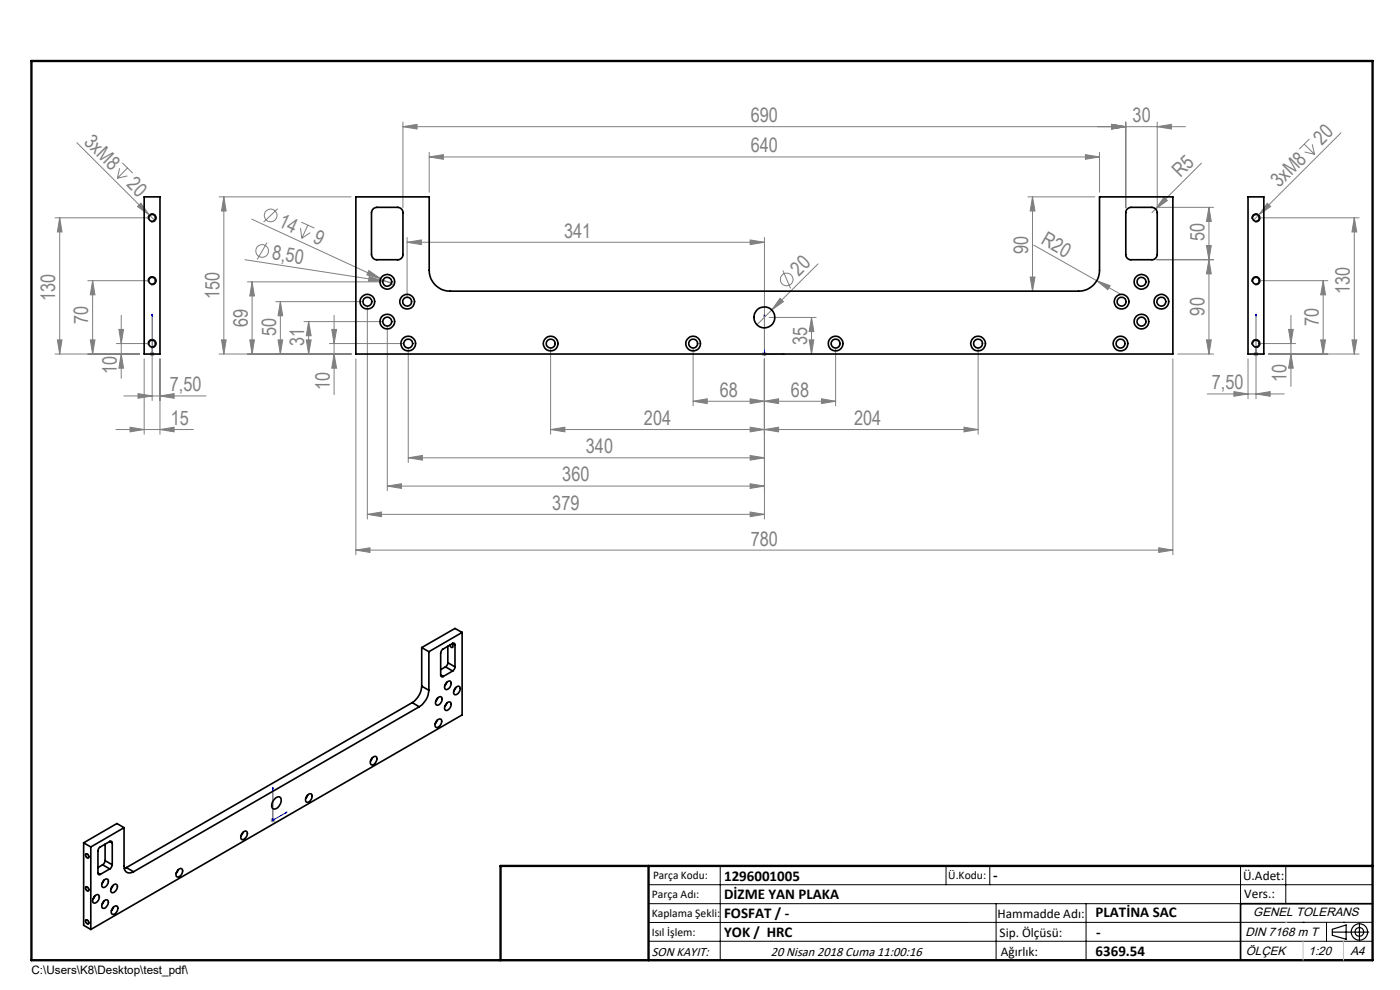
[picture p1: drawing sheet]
<svg xmlns="http://www.w3.org/2000/svg" width="297mm" height="210mm" viewBox="0 0 297 210" stroke-linecap="round" stroke-linejoin="round" font-family="sans-serif">
<g fill="none" stroke="#808080" stroke-width=".21">
<path d="M16.3 30.3l16.6 16.5M25.4 35.7l-.5 2.1M26 34.6l2.2 2.1M27 37.3l-2.1 .5M27.1 35.6l-2.2 2.2M85.5 26.9l3-.5v1zM85.5 26.9h166M85.5 25.9v18.2M91.1 33.3l3-.5v1zM91.1 32.3v8.5M91.1 33.3h142.2M230.3 32.8l3 .5-3 .5z"/>
<path d="M233.3 32.3v8.5M235.8 26.4l3 .5-3 .5zM238.8 25.9v18.2M245.5 26.9l3-.5v1zM245.5 25.9v18.2M254.9 34.6l-10.5 10.5M276.7 30.6l2.2 2.1M276.8 32.2l2.1 .5M277.8 29.5l-2.2 2.1M278.4 30.6l.5 2.1M284.5 28.2l-17.4 17.4M11.7 46.2h19.6"/>
<path d="M12.7 46.2v28.9M12.7 46.2l.5 3h-1zM18.6 59.5h12.7M19.6 59.5v15.6M19.6 59.5l.5 3h-.9zM29.2 43.8l.7-.7 1.7 2.5zM46.5 41.8h28M47.5 41.8l.5 3h-1zM47.5 41.8v33.3M52 55.1l29.2 4.5M52.5 59.8h28.6M53.4 46.5l30.2 13.9"/>
<path d="M53.5 59.8l.5 3h-1zM53.5 59.8v15.3M56.7 51.5l-2.1 3.5M58.9 44.3l-3 2.8M63.7 48.4l.3 2.1M63.9 47.1l2.8 1.3M65.3 47.8l-1.3 2.7M65.8 49.3l-1.8 1.2M78.2 57.4l2.6 1.7-3-.8zM78.3 58.7l2.9 .9h-3zM81.2 59.6l1.9 .3M86.4 51.4l3-.5v1z"/>
<path d="M86.4 50.4v12.6M86.4 51.4h75.8M159.1 50.9l3.1 .5-3.1 .5zM162.2 50.4v23.7M166.1 57.4l1.6 3.8M173.5 56l-12.9 12.9M218.1 41.8h14.2M218.5 58.8h1.1l-.6 3zM219 41.8l.6 3h-1.1zM219 41.8v20M219.3 52l18.6 10.5M232.7 59.5l2.8 1.1-.5 .8z"/>
<path d="M245.4 55.1h12.1M245.4 44h12.1M246.9 41.8l.8 .7-2.6 1.8zM255.9 52.1h1.1l-.5 3zM256.5 44v31.1M256.5 44l.5 3h-1.1zM256.5 55.1l.5 3h-1.1zM267.1 45.6l-1.3 1.2M267.4 46.2h20.9M267.4 59.5h14.3M268.9 43.1l.7 .7-2.5 1.8zM280.7 59.5v15.6"/>
<path d="M280.7 59.5l.5 3h-1zM287.3 46.2v28.9M287.3 46.2l.5 3h-1zM11.7 75.1h17.9M12.2 72.1h1l-.5 3zM19.2 72.1h.9l-.5 3zM24.7 72.9h6.6M25.2 69.9h1l-.5 3zM25.7 75.1l.5 3h-1zM25.7 66.9v13.3M30.6 76.1v16M31.8 75.1h1"/>
<path d="M31.9 74.7l.7 .8M32.3 73.9v11.1M32.6 74.7l-.7 .8M33.9 76.1v16M46.5 75.1h28M47 72.1h1l-.5 3zM53 72.1h1l-.5 3zM58.5 64h18.4M59 72.1h1l-.5 3zM59.5 64l.5 3h-1zM59.5 64v11.1M64.5 68.2h16.6"/>
<path d="M65 72.1h1l-.5 3zM65.5 68.2l.5 3h-1zM65.5 68.2v6.9M69.9 72.9h15.7M70.4 69.9h1l-.5 3zM70.9 66.9v16.8M70.9 75.1l.5 3h-1zM75.5 76.1v41.6M77.9 65v45.1M82.2 69.2v34.9M86.6 73.9v24.2M116.8 73.9v18.2"/>
<path d="M147 73.9v12.2M161.6 75.1h1.1M161.8 74.7l.7 .8M162.2 74.6v1M162.2 76.1v34M162.5 74.7l-.7 .8M163.2 67.3h9.9M165.5 63.3l.7 .7-2.5 1.7zM171.7 72.1h.9l-.4 3zM172.2 67.3l.4 3h-.9zM172.2 67.3v7.8M177.3 73.9v12.2"/>
<path d="M207.5 73.9v18.2M248.8 76.1v41.6M249.8 75.1h7.7M255.9 72.1h1.1l-.5 3zM264.8 76.1v8.5M265.9 75.1h1M266.1 74.7l.7 .8M266.5 73.9v10.7M266.8 74.7l-.7 .8M267.4 72.9h7.4M269.1 75.1h19.2M273.4 69.9h1l-.5 3z"/>
<path d="M273.9 75.1l.5 3h-1zM273.9 66.9v15.1M280.2 72.1h1l-.5 3zM286.8 72.1h1l-.5 3zM24.6 91.1h16.4M26.3 84h17.4M27.6 90.6l3 .5-3 .5zM29.3 83.5l3 .5-3 .5zM33.9 91.1l3-.5v1zM33.9 84l3-.5v1zM86.6 97.1l3-.5v1zM86.6 97.1h75.6"/>
<path d="M116.8 91.1l3-.5v1zM147 85.1l3-.5v1zM159.1 84.6l3.1 .5-3.1 .5zM159.1 90.6l3.1 .5-3.1 .5zM159.1 96.6l3.1 .5-3.1 .5zM162.2 85.1l3-.5v1zM162.2 91.1l3-.5v1zM174.3 84.6l3 .5-3 .5zM177.3 85.1h-30.3M204.5 90.6l3 .5-3 .5zM207.5 91.1h-90.7M256.1 83.6h16.4"/>
<path d="M261.8 83.1l3 .5-3 .5zM266.5 83.6l3-.5v1zM75.5 116.7l3-.5v1zM75.5 116.7h173.3M77.9 109.1l3-.5v1zM77.9 109.1h84.3M82.2 103.1l3-.5v1zM82.2 103.1h80M159.1 102.6l3.1 .5-3.1 .5zM159.1 108.6l3.1 .5-3.1 .5zM245.8 116.2l3 .5-3 .5zM57.4 174h1"/>
<path d="M57.5 173.6l.7 .7M57.9 173.5v1M58.2 173.6l-.7 .7"/>
<circle cx="55.6" cy="53.2" r="1.34"/>
<circle cx="57.4" cy="45.7" r="1.34"/>
<circle cx="166.9" cy="59.3" r="1.34"/>
</g>
<g fill="none" stroke="#000" stroke-width=".21">
<path d="M31.4 46.5a.91 .91 0 0 1 .8-1.2 .91 .91 0 0 1 1 1 .91 .91 0 0 1-1.2 .8M31.4 59.8a.91 .91 0 0 1 .8-1.2 .91 .91 0 0 1 1 1 .91 .91 0 0 1-1.2 .8M265.6 46.5a.9 .9 0 0 1 .8-1.2 .9 .9 0 0 1 .9 1 .9 .9 0 0 1-1.1 .8M265.6 59.8a.9 .9 0 0 1 .8-1.1 .9 .9 0 0 1 .9 .9 .9 .9 0 0 1-1.1 .8M31.4 73.1a.91 .91 0 0 1 .8-1.1 .91 .91 0 0 1 1 1 .91 .91 0 0 1-1.2 .8M265.6 73.1a.9 .9 0 0 1 .8-1.1 .9 .9 0 0 1 .9 1 .9 .9 0 0 1-1.1 .8M18.2 181.1a.58 .58 0 0 1 .6 .3 .58 .58 0 0 1-.1 .7 .7 .7 0 0 1-.5-1zM18.2 195.1a.58 .58 0 0 1 .6 .3 .58 .58 0 0 1-.1 .7 .73 .73 0 0 1-.5-1zM18.2 188.1a.6 .6 0 0 1 .6 .3 .6 .6 0 0 1-.1 .7 .75 .75 0 0 1-.5-1zM137.6 187.7h153.6M137.6 191.7h153.6M137.6 199.7h153.6"/>
<path d="M152.8 183.7v20M200.7 183.7v4M210 183.7v4M211.3 191.7v12M230.4 191.7v12M263.2 183.7v20M272.8 183.7v8M276.4 195.6h.1M281.4 195.6v4.1M285 195.6h.1M291.2 195.6l-153.6 .1"/>
</g>
<g fill="none" stroke="#000" stroke-width=".25">
<path d="M282.6 197.7h7.8M282.6 197.1l3-.9v3l-3-.8zM288.4 195.8v3.8M106.2 203.7h185"/>
<circle cx="288.4" cy="197.7" r="1.74"/>
<circle cx="288.4" cy="197.7" r=".93"/>
</g>
<g fill="none" stroke="#00f" stroke-width=".21">
<path d="M32.3 75v.2zM32.3 66.6v.5v-.5M32.3 75.1h.1M32.3 66.6v8.5M162.2 66.6v8.5h4.2M162.2 66.6l.1 .5h-.2zM166 75l.4 .1-.4 .1zM266.5 75v.2zM266.5 66.6v.5v-.5M266.5 75.1h.1M266.5 66.6v8.5M57.9 167l.1 .3-.2 .2z"/>
<path d="M57.9 167v7l3-1.7M60.6 172.3h.3l-.3 .2z"/>
</g>
<path d="M291.2 191.7h-28v12" fill="none" stroke="#000" stroke-width=".35"/>
<path d="M6.7 12.9h284.5v190.8h-284.5zM137.6 183.7v20M291.2 183.7h-185v20" fill="none" stroke="#000" stroke-width=".5"/>
<path d="M276.4 199.7v4M285 199.7v4" fill="none" stroke="#c0c0c0" stroke-width=".21"/>
<path d="M272.8 195.6h.1" fill="none" stroke="#c0c0c0" stroke-width=".25"/>
<g fill="#00f">
<path d="M166 75l.4 .1-.4 .1zM162.2 66.6l.1 .5h-.2z"/>
<path d="M32.3 75v.2zM32.3 66.6v.5z"/>
<path d="M266.5 75v.2zM266.5 66.6v.5zM60.6 172.3h.3l-.3 .2zM57.9 167l.1 .3-.2 .2z"/>
</g>
<g fill="#808080">
<path d="M29.2 43.8l.7-.7 1.7 2.5z"/>
<path d="M232.7 59.5l2.8 1.1-.5 .8z"/>
<path d="M78.2 57.4l2.6 1.7-3-.8z"/>
<path d="M78.3 58.7l2.9 .9h-3z"/>
<path d="M268.9 43.1l.7 .7-2.5 1.8z"/>
<path d="M165.5 63.3l.7 .7-2.5 1.7z"/>
<path d="M246.9 41.8l.8 .7-2.6 1.8z"/>
<path d="M159.1 84.6l3.1 .5-3.1 .5zM147 85.1l3-.5v1zM159.1 90.6l3.1 .5-3.1 .5zM116.8 91.1l3-.5v1zM159.1 50.9l3.1 .5-3.1 .5zM86.4 51.4l3-.5v1zM159.1 102.6l3.1 .5-3.1 .5zM82.2 103.1l3-.5v1zM159.1 108.6l3.1 .5-3.1 .5zM77.9 109.1l3-.5v1zM159.1 96.6l3.1 .5-3.1 .5zM86.6 97.1l3-.5v1zM245.5 26.9l3-.5v1zM235.8 26.4l3 .5-3 .5zM235.8 26.4l3 .5-3 .5zM85.5 26.9l3-.5v1zM266.5 83.6l3-.5v1zM261.8 83.1l3 .5-3 .5z"/>
<path d="M91.1 33.3l3-.5v1zM230.3 32.8l3 .5-3 .5zM162.2 85.1l3-.5v1zM174.3 84.6l3 .5-3 .5zM162.2 91.1l3-.5v1zM204.5 90.6l3 .5-3 .5zM27.6 90.6l3 .5-3 .5zM33.9 91.1l3-.5v1zM29.3 83.5l3 .5-3 .5zM33.9 84l3-.5v1z"/>
<path d="M75.5 116.7l3-.5v1zM245.8 116.2l3 .5-3 .5z"/>
<path d="M255.9 52.1h1.1l-.5 3zM256.5 44l.5 3h-1.1zM12.2 72.1h1l-.5 3zM12.7 46.2l.5 3h-1zM19.2 72.1h.9l-.5 3zM19.6 59.5l.5 3h-.9zM286.8 72.1h1l-.5 3zM287.3 46.2l.5 3h-1zM280.2 72.1h1l-.5 3zM280.7 59.5l.5 3h-1z"/>
<path d="M65 72.1h1l-.5 3zM65.5 68.2l.5 3h-1z"/>
<path d="M47.5 41.8l.5 3h-1zM47 72.1h1l-.5 3zM59.5 64l.5 3h-1zM59 72.1h1l-.5 3zM53.5 59.8l.5 3h-1zM53 72.1h1l-.5 3zM70.4 69.9h1l-.5 3zM70.9 75.1l.5 3h-1zM172.2 67.3l.4 3h-.9zM171.7 72.1h.9l-.4 3zM256.5 55.1l.5 3h-1.1zM255.9 72.1h1.1l-.5 3zM219 41.8l.6 3h-1.1zM218.5 58.8h1.1l-.6 3zM25.2 69.9h1l-.5 3zM25.7 75.1l.5 3h-1zM273.4 69.9h1l-.5 3zM273.9 75.1l.5 3h-1z"/>
</g>
<g fill="none" stroke="#000" stroke-width=".35">
<path d="M30.6 41.8h3.3v33.3h-3.3zM75.5 41.8h15.6v15.5a4.4 4.4 0 0 0 4.4 4.5h133.3a4.4 4.4 0 0 0 4.5-4.5v-15.5h15.5v33.3h-173.3zM79.2 44.3l.7-.3h4.5a1.15 1.15 0 0 1 1.1 1.1v8.9a1.08 1.08 0 0 1-1.1 1.1h-4.5a1.15 1.15 0 0 1-1.1-1.1v-8.9zM239.1 44.3l.8-.3h4.5a1.21 1.21 0 0 1 1.1 1.1v8.9a1.15 1.15 0 0 1-1.1 1.1h-4.5a1.08 1.08 0 0 1-1.1-1.1v-9.1zM264.8 41.8h3.3v33.3h-3.3zM89.5 137.4l1.5 .8M89.5 137.4v8.1M91 138.2v8.2M95 137.1v3.5M95.8 136.6a.39 .39 0 0 1 .3 .4 .39 .39 0 0 1-.3 .3l-.3-.5M96 136.5l-2.1 1.2-.4 .6v4.9M96 136.5a.31 .31 0 0 1 .4 0 .31 .31 0 0 1 .1 .3"/>
<path d="M96 136.5l.5 .3M96.5 136.8v4.7M98 134.2l-7 4M98 134.2v17.5l-78.7 45.5M98 134.2l-1.5-.9-7 4.1M87.5 149l1.4 .9M87.5 149l-60.7 35M88.9 149.9l-60.6 35M89.5 145.5a4.5 4.5 0 0 1-2 3.5M89.5 145.5l1.5 .9M91 146.4a4.4 4.4 0 0 1-2.1 3.5M92.7 152.9a.56 .56 0 0 1 .8-.3 .56 .56 0 0 1 .1 .8 .83 .83 0 0 1-1.2 .7l-.1-.5z"/>
<path d="M92.7 152.8l-.4 .7M92.8 148.1a.56 .56 0 0 1 .8-.3 .56 .56 0 0 1 .1 .9 .83 .83 0 0 1-1.2 .7l-.1-.5zM92.9 148.1l-.5 .7M93.5 143.2a.33 .33 0 0 0 .2 .3 .33 .33 0 0 0 .3 0M93.5 143.2l.5 .3M94.5 141.5l1.5 .8M94.5 141.5l-1 .6M94.7 144.8a.55 .55 0 0 1 .8-.3 .55 .55 0 0 1 .1 .8 .83 .83 0 0 1-1.2 .8v-.7zM94.8 144.7l-.5 .8M94.8 149.2l-.5 .7M94.9 149.1a.53 .53 0 0 1 .7-.1 .53 .53 0 0 1 0 .8 .83 .83 0 0 1-1.2 .7 1.38 1.38 0 0 1 .5-1.4zM95 140.6l-.1 .4-.4 .5"/>
<path d="M95 140.6l1.5 .9M96 142.3l-2 1.2M96.5 141.5l-.1 .3-.4 .5M96.7 145.9l-.4 .7M96.8 145.8a.54 .54 0 0 1 .7-.1 .54 .54 0 0 1 .1 .8 .86 .86 0 0 1-1.3 .7 1.44 1.44 0 0 1 .5-1.4zM17.7 178.8l1.6 .9M17.7 178.8v17.5l1.6 .9M19.3 179.7v17.5M22.3 179.1v3.5M23.3 178.5a.33 .33 0 0 1 .3 0 .33 .33 0 0 1 .2 .3M23.3 178.5l-2.2 1.3-.3 .4v5M23.3 178.5l.5 .3"/>
<path d="M23.8 178.8v4.6M26.3 175.6v8.1a1.24 1.24 0 0 0 .6 1.3 1.24 1.24 0 0 0 1.4-.1M26.3 175.6l-7 4.1M26.3 175.6l-1.5-.9-7.1 4.1M51.5 176.6l-.4 .7M51.6 176.5a.54 .54 0 0 1 .8-.1 .54 .54 0 0 1 0 .8 .86 .86 0 0 1-1.2 .7 1.44 1.44 0 0 1 .4-1.4zM58.4 169.3a.71 .71 0 0 1 1-.2 .71 .71 0 0 1 .2 1 1.6 1.6 0 0 1-1.7 1.4 1.54 1.54 0 0 1 .5-2.2zM65.2 168.7a.56 .56 0 0 1 .8-.3 .56 .56 0 0 1 .1 .9 .83 .83 0 0 1-1.2 .7v-.7zM65.3 168.7l-.5 .7M79 160.7l-.4 .8M79.1 160.6a.53 .53 0 0 1 .8-.1 .53 .53 0 0 1 0 .8 .83 .83 0 0 1-1.3 .8 1.36 1.36 0 0 1 .5-1.5zM18.2 195.2a.44 .44 0 0 1 .5 .2 .44 .44 0 0 1-.1 .6l-.4-.4z"/>
<path d="M18.3 181.1a.45 .45 0 0 1 .5 .3 .45 .45 0 0 1-.2 .6 .54 .54 0 0 1-.3-.9zM18.3 188.1a.47 .47 0 0 1 .5 .3 .47 .47 0 0 1-.2 .6 .57 .57 0 0 1-.3-.9zM20 190.1a.56 .56 0 0 1 .9-.3 .56 .56 0 0 1 .1 .9 .86 .86 0 0 1-1.3 .7v-.7zM20.1 190.1l-.4 .7M20.8 185.2a.3 .3 0 0 0 .1 .3 .3 .3 0 0 0 .4 0M20.8 185.2l.5 .3M21.8 183.4l1.5 .9M21.8 183.4l-1 .6M22 191.2a.56 .56 0 0 1 .8-.3 .56 .56 0 0 1 .1 .9 .99 .99 0 0 1-1.2 .8 1.09 1.09 0 0 1 .3-1.4zM22 186.7l-.4 .8M22 191.2l-.4 .7M22.1 186.6a.54 .54 0 0 1 .8 0 .54 .54 0 0 1 0 .8 .83 .83 0 0 1-1.2 .7 1.36 1.36 0 0 1 .4-1.5z"/>
<path d="M22.3 182.6l-.3 .6-.2 .2M22.3 182.6l1.5 .8M23.3 184.3l-2 1.2M23.8 183.4l-.2 .7-.3 .2M23.9 187.9a.56 .56 0 0 1 .8-.3 .56 .56 0 0 1 .1 .8 1.06 1.06 0 0 1-1.2 .9 1.08 1.08 0 0 1 .3-1.4zM24 187.8l-.5 .8M24.1 192.4l-.5 .8M24.1 192.4a.54 .54 0 0 1 .8-.1 .54 .54 0 0 1 0 .8 .83 .83 0 0 1-1.2 .7 1.36 1.36 0 0 1 .4-1.4zM26.8 184l-.4 .2M26.8 184l1.5 .9M37.8 184.5l-.4 .7M37.9 184.4a.53 .53 0 0 1 .8 0 .53 .53 0 0 1 0 .7 .86 .86 0 0 1-1.3 .8 1.38 1.38 0 0 1 .5-1.5z"/>
<circle cx="32.3" cy="59.5" r=".72"/>
<circle cx="32.3" cy="46.2" r=".71"/>
<circle cx="82.2" cy="59.8" r=".96"/>
<circle cx="82.2" cy="59.8" r="1.56"/>
<circle cx="242.2" cy="59.8" r=".95"/>
<circle cx="242.2" cy="59.8" r="1.55"/>
<circle cx="266.4" cy="59.5" r=".72"/>
<circle cx="266.4" cy="46.2" r=".71"/>
<circle cx="32.3" cy="72.9" r=".72"/>
<circle cx="77.9" cy="64" r="1.55"/>
<circle cx="77.9" cy="64" r=".94"/>
<circle cx="82.2" cy="68.2" r="1.56"/>
<circle cx="82.2" cy="68.2" r=".95"/>
<circle cx="86.4" cy="64" r=".94"/>
<circle cx="86.4" cy="64" r="1.56"/>
<circle cx="86.6" cy="72.9" r="1.57"/>
<circle cx="86.6" cy="72.9" r=".95"/>
<circle cx="116.8" cy="72.9" r=".94"/>
<circle cx="116.8" cy="72.9" r="1.57"/>
<circle cx="147" cy="72.9" r="1.56"/>
<circle cx="147.1" cy="72.9" r=".94"/>
<circle cx="162.2" cy="67.3" r="2.22"/>
<circle cx="177.3" cy="72.9" r="1.57"/>
<circle cx="177.3" cy="72.9" r=".95"/>
<circle cx="207.5" cy="72.9" r=".94"/>
<circle cx="207.5" cy="72.9" r="1.57"/>
<circle cx="237.7" cy="72.9" r="1.56"/>
<circle cx="237.7" cy="72.9" r=".94"/>
<circle cx="237.9" cy="64" r=".94"/>
<circle cx="237.9" cy="64" r="1.56"/>
<circle cx="242.2" cy="68.2" r="1.55"/>
<circle cx="242.2" cy="68.2" r=".94"/>
<circle cx="246.4" cy="64" r="1.56"/>
<circle cx="246.4" cy="64" r=".94"/>
<circle cx="266.4" cy="72.9" r=".72"/>
</g>
<g font-size="4.2" fill="#808080">
<text x="159.3" y="25.9">690</text>
<text x="240.3" y="25.9">30</text>
<text x="17.7" y="30.3" transform="rotate(45 17.7 30.3)">3xM8</text>
<text x="159.3" y="32.3">640</text>
<text x="280.4" y="30.9" transform="rotate(-45 280.4 30.9)">20</text>
<text x="26.7" y="39.3" transform="rotate(45 26.7 39.3)">20</text>
<text x="250.4" y="37.8" transform="rotate(-45 250.4 37.8)">R5</text>
<text x="271.4" y="40" transform="rotate(-45 271.4 40)">3xM8</text>
<text x="58.8" y="47.9" transform="rotate(25 58.8 47.9)">14</text>
<text x="66.3" y="51.4" transform="rotate(25 66.3 51.4)">9</text>
<text x="119.7" y="50.4">341</text>
<text x="218.1" y="53.9" transform="rotate(-90 218.1 53.9)">90</text>
<text x="220.6" y="51.6" transform="rotate(30 220.6 51.6)">R20</text>
<text x="255.5" y="51.1" transform="rotate(-90 255.5 51.1)">50</text>
<text x="57.6" y="55" transform="rotate(9 57.6 55)">8,50</text>
<text x="169.5" y="58.7" transform="rotate(-45 169.5 58.7)">20</text>
<text x="11.7" y="63.8" transform="rotate(-90 11.7 63.8)">130</text>
<text x="46.6" y="63.4" transform="rotate(-90 46.6 63.4)">150</text>
<text x="286.4" y="62.3" transform="rotate(-90 286.4 62.3)">130</text>
<text x="18.7" y="68.7" transform="rotate(-90 18.7 68.7)">70</text>
<text x="52.6" y="69.5" transform="rotate(-90 52.6 69.5)">69</text>
<text x="58.6" y="71.3" transform="rotate(-90 58.6 71.3)">50</text>
<text x="255.5" y="66.9" transform="rotate(-90 255.5 66.9)">90</text>
<text x="279.8" y="69.1" transform="rotate(-90 279.8 69.1)">70</text>
<text x="64.6" y="73.4" transform="rotate(-90 64.6 73.4)">31</text>
<text x="171.2" y="73.1" transform="rotate(-90 171.2 73.1)">35</text>
<text x="24.8" y="79.3" transform="rotate(-90 24.8 79.3)">10</text>
<text x="36" y="83">7,50</text>
<text x="70" y="82.7" transform="rotate(-90 70 82.7)">10</text>
<text x="257.1" y="82.6">7,50</text>
<text x="272.9" y="81" transform="rotate(-90 272.9 81)">10</text>
<text x="152.7" y="84.1">68</text>
<text x="167.8" y="84.1">68</text>
<text x="36.2" y="90.1">15</text>
<text x="136.6" y="90.1">204</text>
<text x="181.2" y="90.1">204</text>
<text x="124.3" y="96.1">340</text>
<text x="119.3" y="102.1">360</text>
<text x="117.2" y="108.1">379</text>
<text x="159.3" y="115.7">780</text>
</g>
<g font-size="3.2">
<text x="153.6" y="186.8">1296001005</text>
<text x="153.6" y="190.8">DİZME YAN PLAKA</text>
<text x="210.7" y="186.6">-</text>
<text x="153.6" y="194.8">FOSFAT / -</text>
<text x="232.4" y="194.5">PLATİNA SAC</text>
<text x="153.6" y="198.8">YOK / HRC</text>
<text x="232.4" y="202.8">6369.54</text>
<text x="232.5" y="198.8">-</text>
</g>
<g font-size="2.8">
<text x="263.7" y="186.7">Ü.Adet:</text>
<text x="263.9" y="190.5">Vers.:</text>
<text x="211.6" y="194.8">Hammadde Adı:</text>
<text x="138.3" y="202.8">SON KAYIT:</text>
<text x="163.5" y="202.8">20 Nisan 2018 Cuma 11:00:16</text>
<text x="212.1" y="198.7">Sip. Ölçüsü:</text>
<text x="212.3" y="202.7">Ağırlık:</text>
</g>
<g font-size="2.6">
<text x="265.9" y="194.4">GENEL TOLERANS</text>
<text x="264.2" y="198.5">DIN 7168 m T</text>
<text x="264.3" y="202.6">ÖLÇEK</text>
<text x="277.6" y="202.6">1:20</text>
<text x="286.5" y="202.6">A4</text>
</g>
<g font-size="2.5">
<text x="138.3" y="190.5">Parça Adı:</text>
<text x="138.5" y="186.5">Parça Kodu:</text>
<text x="201.2" y="186.5">Ü.Kodu:</text>
<text x="138.3" y="194.5">Kaplama Şekli:</text>
<text x="138.3" y="198.6">Isıl İşlem:</text>
<text x="6.7" y="206.7">C:\Users\K8\Desktop\test_pdf\</text>
</g>
</svg>
